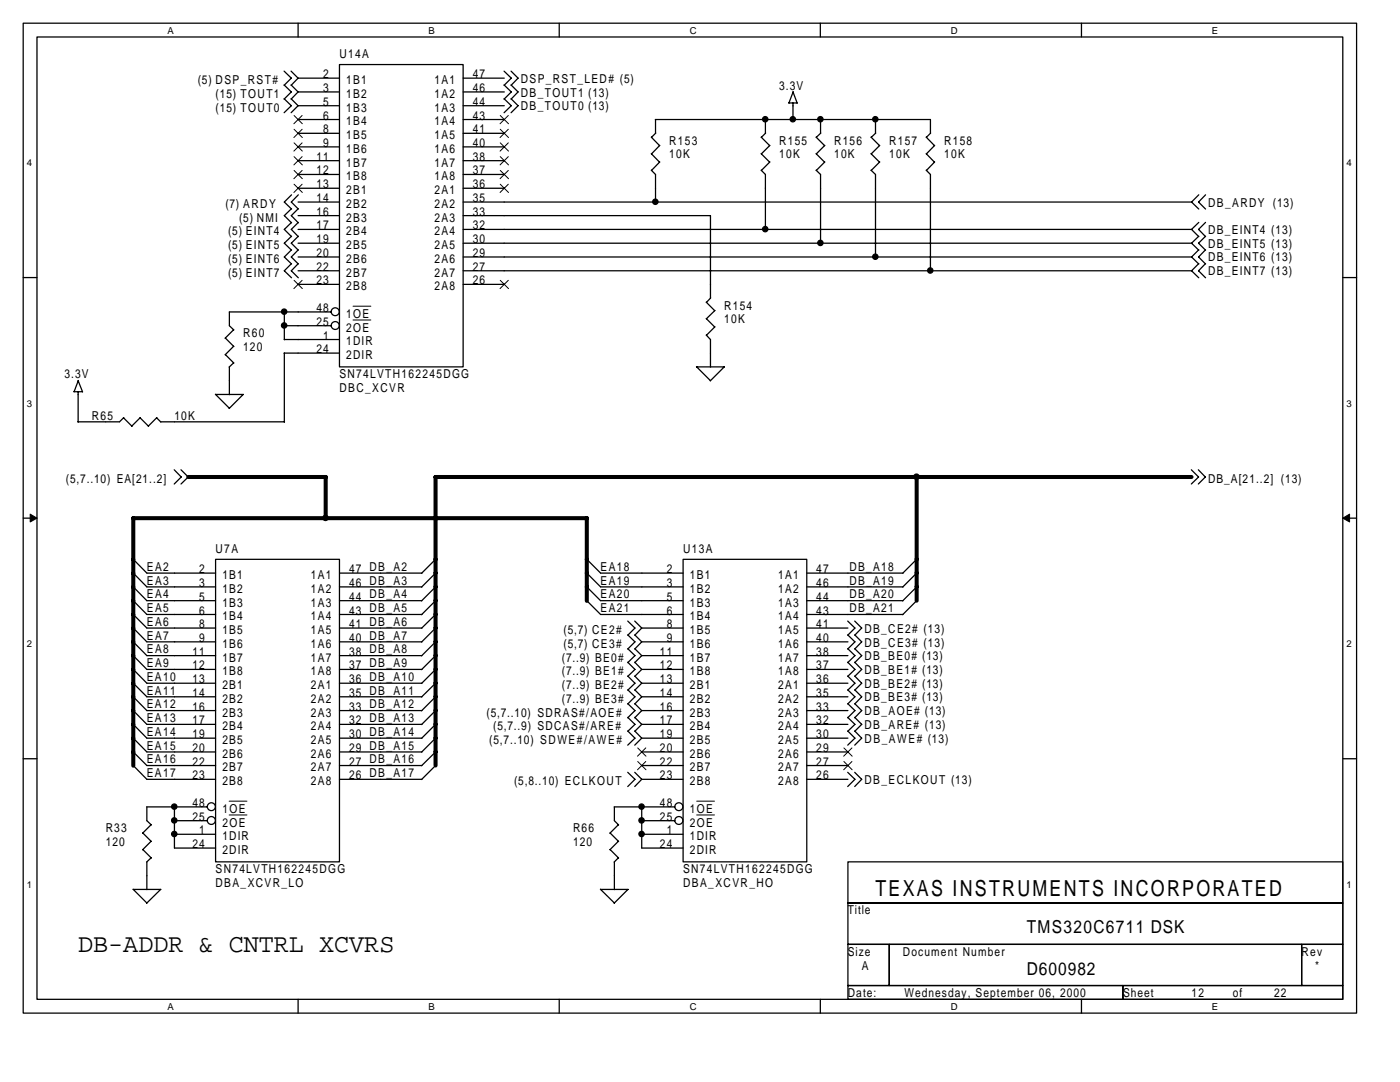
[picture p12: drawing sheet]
<svg xmlns="http://www.w3.org/2000/svg" width="279mm" height="216mm" viewBox="0 0 279 216" stroke-linecap="round" stroke-linejoin="round" font-family="sans-serif">
<path d="M4.6 4.6h266.1v197.6h-266.1zM7.4 7.4h260.6v192h-260.6z" fill="none" stroke="#000" stroke-width=".25"/>
<g fill="#fff">
<path d="M33.4 4.9h1.3v2.2h-1.3z"/>
<path d="M33.4 199.7h1.3v2.2h-1.3z"/>
</g>
<path d="M59.5 4.6v2.8M59.5 199.4v2.8" fill="none" stroke="#000" stroke-width=".25"/>
<g fill="#fff">
<path d="M85.5 4.9h1.3v2.2h-1.3z"/>
<path d="M85.5 199.7h1.3v2.2h-1.3z"/>
</g>
<path d="M111.6 4.6v2.8M111.6 199.4v2.8" fill="none" stroke="#000" stroke-width=".25"/>
<g fill="#fff">
<path d="M137.6 4.9h1.4v2.2h-1.4z"/>
<path d="M137.6 199.7h1.4v2.2h-1.4z"/>
</g>
<path d="M163.7 4.6v2.8M163.7 199.4v2.8" fill="none" stroke="#000" stroke-width=".25"/>
<g fill="#fff">
<path d="M189.8 4.9h1.3v2.2h-1.3z"/>
<path d="M189.8 199.7h1.3v2.2h-1.3z"/>
</g>
<path d="M215.8 4.6v2.8M215.8 199.4v2.8" fill="none" stroke="#000" stroke-width=".25"/>
<g fill="#fff">
<path d="M241.9 4.9h1.3v2.2h-1.3z"/>
<path d="M241.9 199.7h1.3v2.2h-1.3z"/>
<path d="M5.3 31.4h1.1v2.2h-1.1z"/>
<path d="M268.7 31.4h1.1v2.2h-1.1z"/>
<path d="M5.3 79.4h1.1v2.2h-1.1z"/>
<path d="M268.7 79.4h1.1v2.2h-1.1z"/>
</g>
<path d="M4.6 55.4h2.8M268 55.4h2.7" fill="none" stroke="#000" stroke-width=".25"/>
<g fill="#fff">
<path d="M5.3 127.4h1.1v2.2h-1.1z"/>
<path d="M268.7 127.4h1.1v2.2h-1.1z"/>
</g>
<path d="M4.6 103.4h2.8M268 103.4h2.7" fill="none" stroke="#000" stroke-width=".25"/>
<g fill="#000" stroke="#000" stroke-width=".2">
<path d="M6 102.6l1.4 .8-1.4 .8z" fill-rule="evenodd"/>
<path d="M268 103.4l1.3-.8v1.6z" fill-rule="evenodd"/>
</g>
<g fill="#fff">
<path d="M5.3 175.4h1.1v2.2h-1.1z"/>
<path d="M268.7 175.4h1.1v2.2h-1.1z"/>
</g>
<g fill="none" stroke="#000" stroke-width=".25">
<path d="M56.7 16.9l1.4 1.4-1.4 1.5M56.7 14.2l1.4 1.4-1.4 1.4M56.7 19.7l1.4 1.4-1.4 1.4M58.1 16.9l1.4 1.4M58.1 14.2l1.4 1.4M58.1 19.7l1.4 1.4M59.5 18.3l-1.4 1.5M59.5 15.6l-1.4 1.4M59.5 15.6h8.2M59.5 18.3h8.2M67.7 12.9h24.7v60.3h-24.7zM92.4 15.6h8.2"/>
<path d="M92.4 18.3h8.2M100.6 14.2l1.4 1.4-1.4 1.4M100.6 16.9l1.4 1.4-1.4 1.5M100.6 19.7l1.4 1.4-1.4 1.4M102 14.2l1.4 1.4-1.4 1.4M102 16.9l1.4 1.4-1.4 1.5M102 19.7l1.4 1.4-1.4 1.4M158.3 18.3l.8 2.3M158.3 18.3l-.8 2.2M58.2 38.9l-1.5 1.4 1.5 1.4M59.5 21.1l-1.4 1.4M59.5 21.1h8.2"/>
<path d="M59.5 23.8h8.2M59.5 26.6h8.2M59.5 29.3h8.2M59.5 32.1h8.2M59.5 34.8h8.2M59.5 37.6h8.2M59.5 38.9l-1.4 1.4 1.4 1.4M92.4 21.1h8.2M92.4 23.8h8.2M92.4 26.6h8.2M92.4 29.3h8.2M92.4 32.1h8.2"/>
<path d="M92.4 34.8h8.2M92.4 37.6h8.2M130 34l.8 .8v5.6M130 30.7l1.6 1.7M130 27.4l1.6 1.7M130.8 23.8h54.9v2.8M130.8 23.8v2.8M130.9 26.6l-.9 .8M131.7 32.3l-1.7 1.7M131.7 29l-1.7 1.7M151.9 34l.9 .8v11M151.9 27.4l1.7 1.7"/>
<path d="M152.8 23.8v2.8M152.8 26.6l-.9 .8M153.6 32.3l-1.7 1.7M153.6 29l-1.7 1.7 1.7 1.7M157.4 20.5h1.7M158.3 20.5v3.4M162.9 34l.9 .8v13.8M162.9 30.7l1.7 1.7M162.9 27.4l1.7 1.7M163.8 23.8v2.8M163.8 26.6l-.9 .8M164.6 32.3l-1.7 1.7"/>
<path d="M164.6 29l-1.7 1.7M173.8 34l.9 .8v16.5M173.8 30.7l1.7 1.7M173.8 27.4l1.7 1.7M174.7 23.8v2.8M174.8 26.6l-.9 .8M175.6 32.3l-1.7 1.7M175.6 29l-1.7 1.7M184.8 34l.9 .8v19.3M184.8 30.7l1.7 1.7M184.8 27.4l1.7 1.7M185.7 26.6l-.8 .8"/>
<path d="M186.5 32.3l-1.6 1.7M186.5 29l-1.6 1.7M239.2 38.9l-1.4 1.4M240.6 38.9l-1.4 1.4 1.4 1.4M58.2 47.1l-1.5 1.4 1.5 1.4M58.2 49.8l-1.5 1.5 1.5 1.4M58.2 41.6l-1.5 1.4 1.5 1.5M58.2 52.6l-1.5 1.4 1.5 1.4M58.2 44.4l-1.5 1.4 1.5 1.4M59.5 40.3h8.2M59.5 43h8.2M59.5 45.8h8.2"/>
<path d="M59.5 48.5h8.2M59.5 51.3h8.2M59.5 54h8.2M59.5 56.7h8.2M59.5 47.1l-1.4 1.4 1.4 1.4M59.5 49.8l-1.4 1.5 1.4 1.4M59.5 41.6l-1.4 1.4 1.4 1.5M59.5 52.6l-1.4 1.4 1.4 1.4M59.5 44.4l-1.4 1.4 1.4 1.4M92.4 43h49.4v16.5M92.4 40.3h145.4M92.4 45.8h145.4"/>
<path d="M92.4 48.5h145.4M92.4 51.3h145.4M92.4 54h145.4M92.4 56.7h8.2M141.8 59.5l-.8 .8M237.8 54l1.4 1.4M237.8 45.8l1.4 1.4M237.8 51.3l1.4 1.4M237.8 48.5l1.4 1.4M237.8 40.3l1.4 1.4M239.2 52.6l-1.4 1.4M239.2 44.4l-1.4 1.4"/>
<path d="M239.2 49.8l-1.4 1.5M239.2 47.1l-1.4 1.4M240.6 52.6l-1.4 1.4 1.4 1.4M240.6 44.4l-1.4 1.4 1.4 1.4M240.6 49.8l-1.4 1.5 1.4 1.4M240.6 47.1l-1.4 1.4 1.4 1.4M15.6 78.2v6M16.4 78.2h-1.7l.9-2.3 .9 2.3M43 78.7l2.8 2.8M43 78.7h5.6l-2.9 2.8M45 67.5l1.7 1.6M45 70.8l1.7 1.6"/>
<path d="M45.8 73.2v5.6M46.6 65.8l-1.7 1.7M46.6 69.1l-1.7 1.7M46.6 72.4l-.9 .9M56.7 65h9.4M56.7 70.5h11M56.7 67.7h11M56.7 62.2v5.6M56.7 70.5v13.7M66.1 62.2h-20.3v2.8l.9 .8M139 73.2l2.8 2.8M139 73.2h5.6"/>
<path d="M140.9 66.9l.9 .8v5.6M140.9 63.6l1.7 1.6M140.9 60.3l1.7 1.7M142.7 65.2l-1.7 1.7M142.7 61.9l-1.7 1.7M144.5 73.2l-2.8 2.8M24.7 83.4l1.6 1.7M24.7 83.3l-.9 .9h-8.2M28 83.4l1.6 1.7M28 83.3l-1.7 1.7M31.3 83.4l.8 .8M31.3 83.3l-1.7 1.7"/>
<path d="M32.1 84.2h24.7M34.8 93.7l1.4 1.5-1.4 1.4M36.1 93.7l1.5 1.5-1.5 1.4M237.8 93.7l1.4 1.5-1.4 1.4M239.2 93.7l1.4 1.5-1.4 1.4M26.6 111.6l2.7 2.8h13.7M26.6 114.3l2.7 2.8h13.7M26.6 117.1l2.7 2.8h13.7M26.6 119.8l2.7 2.8h13.7M43 111.6h24.7v60.4h-24.7zM67.7 114.4h16.5M67.7 117.1h16.5"/>
<path d="M67.7 119.9h16.5M86.9 119.9l-2.8 2.8M86.9 117.1l-2.8 2.8M86.9 111.6l-2.8 2.8M86.9 114.4l-2.8 2.8M117.1 114.3l2.8 2.8h16.4M117.1 117.1l2.8 2.8h16.4M117.1 119.8l2.8 2.8h16.4M117.1 111.6l2.8 2.8h16.4M136.3 111.6h24.7v60.4h-24.7zM161 114.4h19.2M161 117.1h19.2"/>
<path d="M161 119.9h19.2M182.9 111.6l-2.8 2.8M182.9 114.4l-2.8 2.8M182.9 119.9l-2.8 2.8M182.9 117.1l-2.8 2.8M26.6 122.6l2.7 2.7h13.7M26.6 125.3l2.7 2.8h13.7M26.6 128l2.7 2.8h13.7M26.6 130.8l2.7 2.8h13.7M26.6 133.5l2.7 2.8h13.7M26.6 136.3l2.7 2.7h13.7M26.6 139l2.7 2.8h13.7"/>
<path d="M67.7 122.6h16.5M67.7 125.3h16.5M67.7 128.1h16.5M67.7 130.8h16.5M67.7 133.6h16.5M67.7 136.3h16.5M67.7 139h16.5M86.9 130.8l-2.8 2.8M86.9 128.1l-2.8 2.8M86.9 139l-2.8 2.8M86.9 133.6l-2.8 2.8M86.9 125.3l-2.8 2.8"/>
<path d="M86.9 122.6l-2.8 2.8M86.9 136.3l-2.8 2.8M125.3 132.1l1.4 1.5-1.4 1.4M125.3 137.6l1.4 1.4-1.4 1.5M125.3 123.9l1.4 1.4-1.4 1.5M125.3 126.7l1.4 1.4-1.4 1.4M125.3 129.4l1.4 1.4-1.4 1.4M125.3 134.9l1.4 1.4-1.4 1.4M126.7 132.1l1.4 1.5M126.7 137.6l1.4 1.4M126.7 123.9l1.4 1.4M126.7 126.7l1.4 1.4"/>
<path d="M126.7 129.4l1.4 1.4M126.7 134.9l1.4 1.4M128.1 133.6l-1.4 1.4M128.1 139l-1.4 1.5M128.1 125.3l-1.4 1.5M128.1 128.1l-1.4 1.4M128.1 130.8l-1.4 1.4M128.1 136.3l-1.4 1.4M128.1 125.3h8.2M128.1 128.1h8.2M128.1 130.8h8.2M128.1 133.6h8.2"/>
<path d="M128.1 136.3h8.2M128.1 139h8.2M161 122.6h19.2M161 125.3h8.2M161 128.1h8.2M161 130.8h8.2M161 133.6h8.2M161 136.3h8.2M161 139h8.2M169.2 137.6l1.4 1.4-1.4 1.5M169.2 129.4l1.4 1.4-1.4 1.4M169.2 132.1l1.4 1.5-1.4 1.4"/>
<path d="M169.2 126.7l1.4 1.4-1.4 1.4M169.2 123.9l1.4 1.4-1.4 1.5M169.2 134.9l1.4 1.4-1.4 1.4M170.6 137.6l1.4 1.4-1.4 1.5M170.6 129.4l1.4 1.4-1.4 1.4M170.6 132.1l1.4 1.5-1.4 1.4M170.6 126.7l1.4 1.4-1.4 1.4M170.6 123.9l1.4 1.4-1.4 1.5M170.6 134.9l1.4 1.4-1.4 1.4M4.6 151.4h2.8M26.6 141.7l2.7 2.8h13.7M26.6 144.5l2.7 2.8h13.7"/>
<path d="M26.6 147.2l2.7 2.8h13.7M26.6 150l2.7 2.8h13.7M26.6 152.7l2.7 2.8h13.7M67.7 141.8h16.5M67.7 144.5h16.5M67.7 147.3h16.5M67.7 150h16.5M67.7 152.8h16.5M67.7 155.5h16.5M86.9 147.3l-2.8 2.8M86.9 144.5l-2.8 2.8M86.9 152.8l-2.8 2.7"/>
<path d="M86.9 141.8l-2.8 2.8M86.9 150l-2.8 2.8M125.3 143.1l1.4 1.4-1.4 1.4M125.3 154.1l1.4 1.4-1.4 1.4M125.3 140.4l1.4 1.4-1.4 1.4M125.3 145.9l1.4 1.4-1.4 1.4M126.7 143.1l1.4 1.4M126.7 154.1l1.4 1.4M126.7 140.4l1.4 1.4M126.7 145.9l1.4 1.4M128.1 144.5l-1.4 1.4M128.1 155.5l-1.4 1.4"/>
<path d="M128.1 141.8l-1.4 1.4M128.1 147.3l-1.4 1.4M128.1 141.8h8.2M128.1 144.5h8.2M128.1 147.3h8.2M128.1 150h8.2M128.1 152.8h8.2M128.1 155.5h8.2M161 141.8h8.2M161 144.5h8.2M161 147.3h8.2M161 150h8.2"/>
<path d="M161 152.8h8.2M161 155.5h8.2M169.2 145.9l1.4 1.4-1.4 1.4M169.2 140.4l1.4 1.4-1.4 1.4M169.2 143.1l1.4 1.4-1.4 1.4M169.2 154.1l1.4 1.4-1.4 1.4M170.6 145.9l1.4 1.4-1.4 1.4M170.6 140.4l1.4 1.4-1.4 1.4M170.6 143.1l1.4 1.4-1.4 1.4M170.6 154.1l1.4 1.4-1.4 1.4M268 151.4h2.7M26.6 177.4l2.7 2.8"/>
<path d="M26.6 177.5h5.5l-2.8 2.7M28.5 166.2l1.7 1.7M28.5 169.5l1.7 1.7M29.3 172v5.5M30.2 164.6l-1.7 1.7M30.2 167.9l-1.7 1.7M30.2 171.2l-.9 .8M34.8 166.5h8.2M34.8 163.8h6.6M34.8 161v8.2h8.2M41.4 161h-12.1v2.8l.9 .8M119.8 177.4l2.8 2.8"/>
<path d="M119.9 177.5h5.5M121.8 166.2l1.7 1.7-1.8 1.7M121.8 169.5l1.7 1.7M122.6 172v5.5M123.4 164.6l-1.7 1.7M123.4 171.2l-.8 .8M125.3 177.5l-2.7 2.7M128.1 166.5h8.2M128.1 163.8h6.6M128.1 161v8.2h8.2M134.7 161h-12.1v2.8l.9 .8M169.2 172h98.8v8.2h-98.8z"/>
<path d="M169.2 188.4h8.3v8.3h-8.3zM169.2 196.7h54.9v2.7h-54.9zM169.2 180.2h98.8v8.2h-98.8zM177.5 188.4h82.3v8.3h-82.3zM224.1 196.7h43.9v2.7h-43.9zM259.8 188.4h8.2v8.3h-8.2z"/>
<circle cx="66.9" cy="65" r=".8"/>
<circle cx="66.9" cy="62.2" r=".8"/>
<circle cx="42.2" cy="161" r=".8"/>
<circle cx="42.2" cy="163.7" r=".8"/>
<circle cx="135.5" cy="161" r=".8"/>
<circle cx="135.5" cy="163.7" r=".8"/>
</g>
<g fill="none" stroke="#000" stroke-width=".2">
<path d="M58.7 23l1.6 1.7M58.7 25.8l1.6 1.6M58.7 28.5l1.6 1.7M58.7 31.3l1.6 1.6M58.7 34l1.6 1.7M58.7 36.8l1.6 1.6M60.3 23l-1.7 1.7M60.3 25.8l-1.7 1.6M60.3 28.5l-1.7 1.7M60.3 31.3l-1.7 1.6M60.3 34l-1.7 1.7M60.3 36.8l-1.7 1.6"/>
<path d="M99.8 23l1.7 1.7M99.8 25.8l1.7 1.6M99.8 28.5l1.7 1.7M99.8 31.3l1.7 1.6M99.8 34l1.7 1.7M99.8 36.8l1.7 1.6M101.4 23l-1.6 1.7M101.4 25.8l-1.6 1.6M101.4 28.5l-1.6 1.7M101.4 31.3l-1.6 1.6M101.4 34l-1.6 1.7M101.4 36.8l-1.6 1.6"/>
<path d="M58.7 55.9l1.6 1.7M60.3 55.9l-1.7 1.7M99.8 55.9l1.7 1.7M101.4 55.9l-1.6 1.7M70.5 61.1h3.5M70.5 63.9h3.5M45.7 159.9h3.6M127.3 149.2l1.6 1.7M127.3 151.9l1.6 1.7M128.9 149.2l-1.7 1.7M128.9 151.9l-1.7 1.7M139 159.9h3.6"/>
<path d="M168.4 149.2l1.7 1.7M168.4 151.9l1.7 1.7M170 149.2l-1.6 1.7M170 151.9l-1.6 1.7M45.7 162.6h3.6M139 162.6h3.6"/>
</g>
<path d="M37.6 95.2h27.4M65 95.2v8.2M86.9 95.2h150.9M86.9 95.2v57.6M182.9 95.1v24.8M26.6 103.3v49.5M26.6 103.4h90.6M117.1 103.4v16.5" fill="none" stroke="#000" stroke-width=".8"/>
<g fill="#000" stroke="#000" stroke-width=".25">
<circle cx="152.7" cy="23.8" r=".53"/>
<circle cx="158.2" cy="23.8" r=".53"/>
<circle cx="163.7" cy="23.8" r=".53"/>
<circle cx="174.7" cy="23.8" r=".53"/>
<circle cx="130.8" cy="40.3" r=".53"/>
<circle cx="152.7" cy="45.7" r=".53"/>
<circle cx="163.7" cy="48.5" r=".53"/>
<circle cx="174.7" cy="51.2" r=".53"/>
<circle cx="185.7" cy="54" r=".53"/>
<circle cx="56.7" cy="64.9" r=".53"/>
<circle cx="56.7" cy="62.2" r=".53"/>
<circle cx="182.9" cy="95.1" r=".53"/>
<circle cx="65" cy="103.3" r=".53"/>
<circle cx="34.8" cy="163.7" r=".53"/>
<circle cx="34.8" cy="161" r=".53"/>
<circle cx="34.8" cy="166.4" r=".53"/>
<circle cx="128" cy="161" r=".53"/>
<circle cx="128" cy="166.4" r=".53"/>
<circle cx="128" cy="163.7" r=".53"/>
</g>
<text font-size="5.2" x="15.6" y="190">DB-ADDR &amp; CNTRL XCVRS</text>
<text font-size="4.4" x="174.7" y="178.8">TEXAS INSTRUMENTS INCORPORATED</text>
<g font-size="3.6">
<text x="204.9" y="186.3">TMS320C6711 DSK</text>
<text x="204.9" y="194.5">D600982</text>
</g>
<g font-size="2.5">
<text x="67.7" y="11.6">U14A</text>
<text x="39.5" y="16.8">(5) DSP_RST#</text>
<text x="64.5" y="15.6">2</text>
<text x="69.1" y="16.8">1B1</text>
<text x="86.7" y="16.8">1A1</text>
<text x="94.3" y="15.6">47</text>
<text x="103.9" y="16.5">DSP_RST_LED# (5)</text>
<text x="155.5" y="17.9">3.3V</text>
<text x="43" y="19.5">(15) TOUT1</text>
<text x="43" y="22.3">(15) TOUT0</text>
<text x="64.5" y="18.3">3</text>
<text x="64.5" y="21.1">5</text>
<text x="64.5" y="23.9">6</text>
<text x="69.1" y="19.5">1B2</text>
<text x="69.1" y="22.3">1B3</text>
<text x="86.7" y="19.5">1A2</text>
<text x="86.7" y="22.3">1A3</text>
<text x="94.3" y="18.3">46</text>
<text x="94.3" y="21.1">44</text>
<text x="94.3" y="23.9">43</text>
<text x="103.9" y="19.3">DB_TOUT1 (13)</text>
<text x="103.9" y="22">DB_TOUT0 (13)</text>
<text x="64.5" y="26.6">8</text>
<text x="64.5" y="29.3">9</text>
<text x="69.1" y="25">1B4</text>
<text x="69.1" y="27.8">1B5</text>
<text x="86.7" y="25">1A4</text>
<text x="86.7" y="27.8">1A5</text>
<text x="94.3" y="26.6">41</text>
<text x="94.3" y="29.3">40</text>
<text x="133.6" y="28.9">R153</text>
<text x="155.5" y="28.9">R155</text>
<text x="166.5" y="28.9">R156</text>
<text x="177.5" y="28.9">R157</text>
<text x="188.4" y="28.9">R158</text>
<text x="63.1" y="32.1">11</text>
<text x="63.1" y="34.8">12</text>
<text x="69.1" y="30.5">1B6</text>
<text x="69.1" y="33.3">1B7</text>
<text x="86.7" y="30.5">1A6</text>
<text x="86.7" y="33.3">1A7</text>
<text x="94.3" y="32.1">38</text>
<text x="94.3" y="34.8">37</text>
<text x="133.6" y="31.6">10K</text>
<text x="155.5" y="31.6">10K</text>
<text x="166.5" y="31.6">10K</text>
<text x="177.5" y="31.6">10K</text>
<text x="188.4" y="31.6">10K</text>
<text x="45" y="41.5">(7) ARDY</text>
<text x="63.1" y="37.6">13</text>
<text x="63.1" y="40.3">14</text>
<text x="69.1" y="36">1B8</text>
<text x="69.1" y="38.8">2B1</text>
<text x="69.1" y="41.5">2B2</text>
<text x="86.7" y="36">1A8</text>
<text x="86.7" y="38.8">2A1</text>
<text x="86.7" y="41.5">2A2</text>
<text x="94.3" y="37.6">36</text>
<text x="94.3" y="40.3">35</text>
<text x="241.1" y="41.2">DB_ARDY (13)</text>
<text x="45.5" y="47">(5) EINT4</text>
<text x="47.7" y="44.2">(5) NMI</text>
<text x="63.1" y="43">16</text>
<text x="63.1" y="45.8">17</text>
<text x="69.1" y="44.2">2B3</text>
<text x="69.1" y="47">2B4</text>
<text x="86.7" y="44.2">2A3</text>
<text x="86.7" y="47">2A4</text>
<text x="94.3" y="43">33</text>
<text x="94.3" y="45.8">32</text>
<text x="241.1" y="46.7">DB_EINT4 (13)</text>
<text x="45.5" y="49.7">(5) EINT5</text>
<text x="45.5" y="52.5">(5) EINT6</text>
<text x="63.1" y="48.5">19</text>
<text x="63.1" y="51.3">20</text>
<text x="69.1" y="49.7">2B5</text>
<text x="69.1" y="52.5">2B6</text>
<text x="86.7" y="49.7">2A5</text>
<text x="86.7" y="52.5">2A6</text>
<text x="94.3" y="48.5">30</text>
<text x="94.3" y="51.3">29</text>
<text x="241.1" y="52.2">DB_EINT6 (13)</text>
<text x="241.1" y="49.5">DB_EINT5 (13)</text>
<text x="45.5" y="55.2">(5) EINT7</text>
<text x="63.1" y="54">22</text>
<text x="63.1" y="56.7">23</text>
<text x="69.1" y="55.2">2B7</text>
<text x="69.1" y="57.9">2B8</text>
<text x="86.7" y="55.2">2A7</text>
<text x="86.7" y="57.9">2A8</text>
<text x="94.3" y="54">27</text>
<text x="94.3" y="56.7">26</text>
<text x="241.1" y="54.9">DB_EINT7 (13)</text>
<text x="63.1" y="62.2">48</text>
<text x="63.1" y="65">25</text>
<text x="69.1" y="63.4">1OE</text>
<text x="144.5" y="61.8">R154</text>
<text x="144.5" y="64.5">10K</text>
<text x="48.5" y="67.3">R60</text>
<text x="48.5" y="70">120</text>
<text x="63.1" y="70.5">24</text>
<text x="64.5" y="67.8">1</text>
<text x="69.1" y="68.9">1DIR</text>
<text x="69.1" y="66.2">2OE</text>
<text x="69.1" y="71.6">2DIR</text>
<text x="12.9" y="75.5">3.3V</text>
<text x="67.7" y="75.5">SN74LVTH162245DGG</text>
<text x="18.3" y="83.8">R65</text>
<text x="34.8" y="83.8">10K</text>
<text x="67.7" y="78.3">DBC_XCVR</text>
<text x="13.1" y="96.4">(5,7..10) EA[21..2]</text>
<text x="241.1" y="96.4">DB_A[21..2] (13)</text>
<text x="29.3" y="113.9">EA2</text>
<text x="43" y="110.3">U7A</text>
<text x="119.9" y="113.9">EA18</text>
<text x="136.3" y="110.3">U13A</text>
<text x="169.5" y="113.9">DB_A18</text>
<text x="29.3" y="119.4">EA4</text>
<text x="29.3" y="116.6">EA3</text>
<text x="39.8" y="114.4">2</text>
<text x="39.8" y="117.1">3</text>
<text x="39.8" y="119.9">5</text>
<text x="44.4" y="115.5">1B1</text>
<text x="44.4" y="118.3">1B2</text>
<text x="62" y="115.5">1A1</text>
<text x="62" y="118.3">1A2</text>
<text x="69.7" y="114.4">47 DB_A2</text>
<text x="69.7" y="117.1">46 DB_A3</text>
<text x="69.7" y="119.9">44 DB_A4</text>
<text x="119.9" y="116.6">EA19</text>
<text x="119.9" y="119.4">EA20</text>
<text x="133.1" y="114.4">2</text>
<text x="133.1" y="117.1">3</text>
<text x="133.1" y="119.9">5</text>
<text x="137.7" y="115.5">1B1</text>
<text x="137.7" y="118.3">1B2</text>
<text x="155.3" y="115.5">1A1</text>
<text x="155.3" y="118.3">1A2</text>
<text x="162.9" y="114.4">47</text>
<text x="162.9" y="117.1">46</text>
<text x="162.9" y="119.9">44</text>
<text x="169.5" y="116.6">DB_A19</text>
<text x="169.5" y="119.4">DB_A20</text>
<text x="29.3" y="124.9">EA6</text>
<text x="29.3" y="122.2">EA5</text>
<text x="39.8" y="122.6">6</text>
<text x="39.8" y="125.3">8</text>
<text x="44.4" y="121">1B3</text>
<text x="44.4" y="123.8">1B4</text>
<text x="62" y="121">1A3</text>
<text x="62" y="123.8">1A4</text>
<text x="69.7" y="122.6">43 DB_A5</text>
<text x="69.7" y="125.3">41 DB_A6</text>
<text x="119.9" y="122.2">EA21</text>
<text x="133.1" y="122.6">6</text>
<text x="133.1" y="125.3">8</text>
<text x="137.7" y="121">1B3</text>
<text x="137.7" y="123.8">1B4</text>
<text x="155.3" y="121">1A3</text>
<text x="155.3" y="123.8">1A4</text>
<text x="162.9" y="122.6">43</text>
<text x="162.9" y="125.3">41</text>
<text x="169.5" y="122.2">DB_A21</text>
<text x="29.3" y="130.4">EA8</text>
<text x="29.3" y="127.6">EA7</text>
<text x="38.4" y="130.8">11</text>
<text x="39.8" y="128.1">9</text>
<text x="44.4" y="126.5">1B5</text>
<text x="44.4" y="129.3">1B6</text>
<text x="62" y="126.5">1A5</text>
<text x="62" y="129.3">1A6</text>
<text x="69.7" y="128.1">40 DB_A7</text>
<text x="69.7" y="130.8">38 DB_A8</text>
<text x="112.5" y="126.5">(5,7) CE2#</text>
<text x="112.5" y="129.3">(5,7) CE3#</text>
<text x="131.7" y="130.8">11</text>
<text x="133.1" y="128.1">9</text>
<text x="137.7" y="126.5">1B5</text>
<text x="137.7" y="129.3">1B6</text>
<text x="155.3" y="126.5">1A5</text>
<text x="155.3" y="129.3">1A6</text>
<text x="162.9" y="128.1">40</text>
<text x="162.9" y="130.8">38</text>
<text x="172.5" y="131.8">DB_BE0# (13)</text>
<text x="172.5" y="129">DB_CE3# (13)</text>
<text x="172.5" y="126.3">DB_CE2# (13)</text>
<text x="29.3" y="135.9">EA10</text>
<text x="29.3" y="133.1">EA9</text>
<text x="38.4" y="133.6">12</text>
<text x="38.4" y="136.3">13</text>
<text x="44.4" y="132">1B7</text>
<text x="44.4" y="134.8">1B8</text>
<text x="44.4" y="137.5">2B1</text>
<text x="62" y="132">1A7</text>
<text x="62" y="134.8">1A8</text>
<text x="62" y="137.5">2A1</text>
<text x="69.7" y="133.6">37 DB_A9</text>
<text x="69.7" y="136.3">36 DB_A10</text>
<text x="112.2" y="134.8">(7..9) BE1#</text>
<text x="112.2" y="132">(7..9) BE0#</text>
<text x="112.2" y="137.5">(7..9) BE2#</text>
<text x="131.7" y="133.6">12</text>
<text x="131.7" y="136.3">13</text>
<text x="137.7" y="132">1B7</text>
<text x="137.7" y="134.8">1B8</text>
<text x="137.7" y="137.5">2B1</text>
<text x="155.3" y="132">1A7</text>
<text x="155.3" y="134.8">1A8</text>
<text x="155.3" y="137.5">2A1</text>
<text x="162.9" y="133.6">37</text>
<text x="162.9" y="136.3">36</text>
<text x="172.5" y="134.5">DB_BE1# (13)</text>
<text x="172.5" y="137.2">DB_BE2# (13)</text>
<text x="29.3" y="141.3">EA12</text>
<text x="29.3" y="138.6">EA11</text>
<text x="38.4" y="139">14</text>
<text x="38.4" y="141.8">16</text>
<text x="44.4" y="140.2">2B2</text>
<text x="44.4" y="143">2B3</text>
<text x="62" y="140.2">2A2</text>
<text x="62" y="143">2A3</text>
<text x="69.7" y="139">35 DB_A11</text>
<text x="69.7" y="141.8">33 DB_A12</text>
<text x="97.1" y="143">(5,7..10) SDRAS#/AOE#</text>
<text x="112.2" y="140.2">(7..9) BE3#</text>
<text x="131.7" y="139">14</text>
<text x="131.7" y="141.8">16</text>
<text x="137.7" y="140.2">2B2</text>
<text x="137.7" y="143">2B3</text>
<text x="155.3" y="140.2">2A2</text>
<text x="155.3" y="143">2A3</text>
<text x="162.9" y="139">35</text>
<text x="162.9" y="141.8">33</text>
<text x="172.5" y="140">DB_BE3# (13)</text>
<text x="172.5" y="142.7">DB_AOE# (13)</text>
<text x="29.3" y="146.8">EA14</text>
<text x="29.3" y="144.1">EA13</text>
<text x="29.3" y="149.6">EA15</text>
<text x="38.4" y="144.5">17</text>
<text x="38.4" y="147.3">19</text>
<text x="44.4" y="145.7">2B4</text>
<text x="44.4" y="148.5">2B5</text>
<text x="62" y="145.7">2A4</text>
<text x="62" y="148.5">2A5</text>
<text x="69.7" y="144.5">32 DB_A13</text>
<text x="69.7" y="147.3">30 DB_A14</text>
<text x="97.6" y="148.5">(5,7..10) SDWE#/AWE#</text>
<text x="98.4" y="145.7">(5,7..9) SDCAS#/ARE#</text>
<text x="131.7" y="144.5">17</text>
<text x="131.7" y="147.3">19</text>
<text x="137.7" y="145.7">2B4</text>
<text x="137.7" y="148.5">2B5</text>
<text x="155.3" y="145.7">2A4</text>
<text x="155.3" y="148.5">2A5</text>
<text x="162.9" y="144.5">32</text>
<text x="162.9" y="147.3">30</text>
<text x="172.5" y="148.2">DB_AWE# (13)</text>
<text x="172.5" y="145.5">DB_ARE# (13)</text>
<text x="29.3" y="155">EA17</text>
<text x="29.3" y="152.3">EA16</text>
<text x="38.4" y="150">20</text>
<text x="38.4" y="152.8">22</text>
<text x="38.4" y="155.5">23</text>
<text x="44.4" y="151.2">2B6</text>
<text x="44.4" y="153.9">2B7</text>
<text x="62" y="151.2">2A6</text>
<text x="62" y="153.9">2A7</text>
<text x="69.7" y="150">29 DB_A15</text>
<text x="69.7" y="152.8">27 DB_A16</text>
<text x="69.7" y="155.5">26 DB_A17</text>
<text x="131.7" y="150">20</text>
<text x="131.7" y="152.8">22</text>
<text x="131.7" y="155.5">23</text>
<text x="137.7" y="151.2">2B6</text>
<text x="137.7" y="153.9">2B7</text>
<text x="155.3" y="151.2">2A6</text>
<text x="155.3" y="153.9">2A7</text>
<text x="162.9" y="150">29</text>
<text x="162.9" y="152.8">27</text>
<text x="162.9" y="155.5">26</text>
<text x="38.4" y="161">48</text>
<text x="44.4" y="156.7">2B8</text>
<text x="62" y="156.7">2A8</text>
<text x="102.6" y="156.7">(5,8..10) ECLKOUT</text>
<text x="131.7" y="161">48</text>
<text x="137.7" y="156.7">2B8</text>
<text x="155.3" y="156.7">2A8</text>
<text x="172.5" y="156.4">DB_ECLKOUT (13)</text>
<text x="21.1" y="166.1">R33</text>
<text x="38.4" y="163.8">25</text>
<text x="39.8" y="166.5">1</text>
<text x="44.4" y="162.2">1OE</text>
<text x="44.4" y="167.7">1DIR</text>
<text x="44.4" y="164.9">2OE</text>
<text x="114.4" y="166.1">R66</text>
<text x="131.7" y="163.8">25</text>
<text x="133.1" y="166.5">1</text>
<text x="137.7" y="162.2">1OE</text>
<text x="137.7" y="167.7">1DIR</text>
<text x="137.7" y="164.9">2OE</text>
<text x="21.1" y="168.8">120</text>
<text x="38.4" y="169.2">24</text>
<text x="44.4" y="170.4">2DIR</text>
<text x="114.4" y="168.8">120</text>
<text x="131.7" y="169.2">24</text>
<text x="137.7" y="170.4">2DIR</text>
<text x="43" y="174.3">SN74LVTH162245DGG</text>
<text x="43" y="177">DBA_XCVR_LO</text>
<text x="136.3" y="174.3">SN74LVTH162245DGG</text>
<text x="136.3" y="177">DBA_XCVR_HO</text>
<text x="169.2" y="182.5">Title</text>
<text x="169.2" y="190.7">Size</text>
<text x="180.2" y="190.7">Document Number</text>
<text x="259.8" y="190.7">Rev</text>
<text x="172" y="193.5">A</text>
<text x="262.5" y="193.5">*</text>
<text x="169.2" y="198.9">Date:</text>
<text x="180.5" y="198.9">Wednesday, September 06, 2000</text>
<text x="224.1" y="198.9">Sheet</text>
<text x="237.8" y="198.9">12</text>
<text x="246.1" y="198.9">of</text>
<text x="254.3" y="198.9">22</text>
</g>
<g font-size="1.9">
<text x="33.4" y="6.7">A</text>
<text x="85.5" y="6.7">B</text>
<text x="137.6" y="6.7">C</text>
<text x="189.8" y="6.7">D</text>
<text x="241.9" y="6.7">E</text>
<text x="5.3" y="33.2">4</text>
<text x="268.7" y="33.2">4</text>
<text x="5.3" y="81.2">3</text>
<text x="268.7" y="81.2">3</text>
<text x="5.3" y="129.2">2</text>
<text x="268.7" y="129.2">2</text>
<text x="5.3" y="177.2">1</text>
<text x="268.7" y="177.2">1</text>
<text x="33.4" y="201.5">A</text>
<text x="85.5" y="201.5">B</text>
<text x="137.6" y="201.5">C</text>
<text x="189.8" y="201.5">D</text>
<text x="241.9" y="201.5">E</text>
</g>
</svg>
